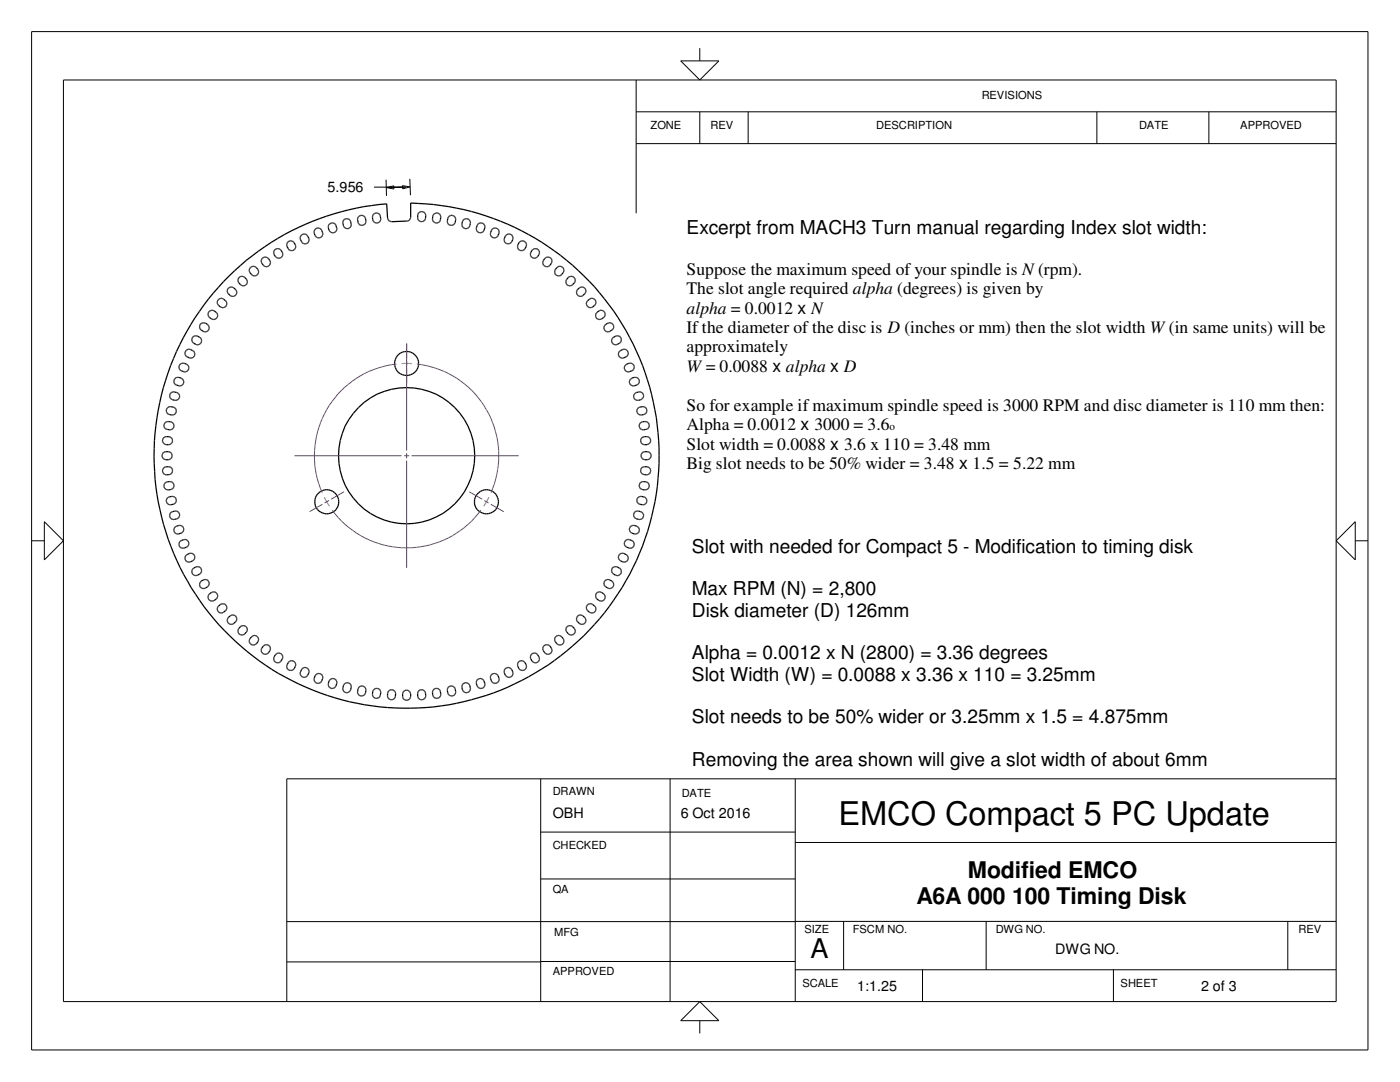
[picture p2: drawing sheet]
<svg xmlns="http://www.w3.org/2000/svg" width="279mm" height="216mm" viewBox="0 0 279 216" stroke-linecap="round" stroke-linejoin="round" font-family="sans-serif">
<g fill="none" stroke="#000" stroke-width=".25">
<path d="M43.5 59.9a.74 .74 0 0 1 1.2-.2 .96 .96 0 0 1 .5 1.2l-.2 .3-.4 .2a1.19 1.19 0 0 1-1-.6l-.3-.4zM45.4 58.3h.1M45.4 58.4h.1M45.5 57.6l.5-.3a1.07 1.07 0 0 1 1 .5 .78 .78 0 0 1 .1 1.1 .78 .78 0 0 1-1.1 .1l-.6-.7zM46.1 59.1h.1M46.7 59.1h.1M47.6 55.5l.7-.4 .4 .1 .7 .9-.2 .6-.5 .3-.7-.2-.5-.7zM47.6 55.5h.1M49.3 55.9v.1M49.9 53.5l.6-.4 .6 .2a1.19 1.19 0 0 1 .5 1.1l-.5 .6h-.6l-.7-.8-.1-.4zM51.5 53.9l.1 .1M52.4 51.5l.3-.2h.4l.5 .3 .2 .3a.81 .81 0 0 1-.5 1.3 .98 .98 0 0 1-1-.6l-.2-.6z"/>
<path d="M54.7 50v.1M54.7 50.7v.1M54.7 50l.4-.3a.89 .89 0 0 1 1.2 .7l.1 .7-.4 .4h-.5l-.6-.3a.99 .99 0 0 1-.2-1.2zM57.3 48.4a.8 .8 0 0 1 1.4 .1l.2 .4a.82 .82 0 0 1-.5 1.1h-.4l-.4-.2-.4-.7zM59 49.4v.1M59.9 47.7v.1M60.2 46.9v-.1a.82 .82 0 0 1 1.2 .3l.2 .5a.79 .79 0 0 1-.5 1h-.6l-.3-.3-.3-.7v-.4zM60.9 46.7h.1M61 46.8h.1M61.2 48.6h.1M61.6 48.3h.1M62.9 45.7l.8-.2 .4 .4a.89 .89 0 0 1-.1 1.5h-.8a1.32 1.32 0 0 1-.5-1.3z"/>
<path d="M63 45.6h.1M64.4 46.9h.1M64.4 46.5v.1M65.6 44.8l.4-.3h.5l.3 .2 .3 .3a.9 .9 0 0 1-.3 1.4h-.6l-.5-.3-.2-.6zM66.7 44.6h.1M68.5 44h.1M68.8 43.7l-.3 .3M68.9 43.7l.5-.1 .4 .3a1.37 1.37 0 0 1 .2 1.3 .78 .78 0 0 1-.8 .4 .78 .78 0 0 1-.7-.6l-.1-.4 .1-.6M68.9 43.7h-.1M69.6 43.7h.1M70.1 45v.1M71.5 43.3a.8 .8 0 0 1 1.1-.2 1.28 1.28 0 0 1 .4 1.3l-.2 .3-.4 .3-.6-.2-.3-.4-.2-.6z"/>
<path d="M74.4 43v.1M74.5 42.9h-.1M74.7 42.6l-.2 .3M74.8 42.6h-.1M74.8 42.6l.5-.1 .3 .1a1.3 1.3 0 0 1 .4 1.2l-.1 .1a.81 .81 0 0 1-.6 .6 .81 .81 0 0 1-.8-.4l-.2-.7 .1-.5M74.9 44.4h.1M75.8 42.9h.1M75.9 44v.1M77.6 44l-.3-.5-.1-2.8a50.4 50.4 0 0 0-39.1 76.5 50.4 50.4 0 0 0 86 0 50.4 50.4 0 0 0-39.1-76.5l-3-.2v2.9l-.2 .4-.4 .3M77.6 44l.5 .2 3.3-.1M77.6 44h.1M81.4 44.1h.1"/>
<path d="M81.6 44h.1M83.4 42.7v.1M83.8 42.3h.1M83.9 42.2h.1M84.5 42.3l-.4-.1-.6 .3-.1 .4v.7a.8 .8 0 0 0 .7 .6 .8 .8 0 0 0 .8-.5M84.5 42.3h.1M84.5 42.3l.5 .5-.1 .9M84.9 43.7h.1M86.4 42.9v.2a1.09 1.09 0 0 0 .2 1.2l.1 .1a.8 .8 0 0 0 1.1-.2l.2-.8-.1-.5M86.5 42.9h-.1M86.7 42.6l-.2 .3M86.8 42.6l.5-.1 .5 .4"/>
<path d="M86.8 42.6h-.1M86.8 44.4h.1M87.8 42.9h.1M87.9 43.9l-.1 .1M89.3 44.4v.1M89.4 43.4v.1M89.6 43.1l.4-.1 .5 .1a.88 .88 0 0 1 .3 1.3l-.1 .3-.4 .2a.87 .87 0 0 1-.9-.3 .87 .87 0 0 1 0-1zM89.7 44.9h.1M89.7 43.1h.1M90.8 43.4h.1M92.5 43.9l.4-.3 .6 .2a.7 .7 0 0 1 .4 .8l-.1 .4a.81 .81 0 0 1-.8 .6 .81 .81 0 0 1-.8-.6l.1-.8zM93.9 44.2v.1"/>
<path d="M95.2 44.9v.1M95.3 44.8a.81 .81 0 0 1 1.4 .1l.1 .6-.2 .5-.2 .3-.7 .1-.4-.2-.2-.3zM98.2 45.8l.4-.3h.5l.5 .5v.6l-.5 .8-.7 .1-.5-.5v-.5zM99.6 46.1h.1M101 46.9l.4-.2a.84 .84 0 0 1 .9 .5l.1 .5-.4 .7-.4 .2h-.4l-.3-.1-.3-.5v-.4zM101.1 48.6h.1M101.8 46.7h.1M103.3 48.9h.1M103.4 49.6h.1M103.6 48.3l.2-.1a.82 .82 0 0 1 1 .1 .82 .82 0 0 1 .2 .9 .89 .89 0 0 1-1.4 .6l-.3-.3a1.12 1.12 0 0 1 .3-1.2zM103.8 50h.1M104.1 48.1h.1"/>
<path d="M104.4 49.9h.1M105 49.1h.1M106.2 50l.4-.4h.5l.3 .1 .2 .5a1.08 1.08 0 0 1-.5 1.2l-.7 .1a.85 .85 0 0 1-.4-1.2zM108.7 51.6a.8 .8 0 0 1 1.1-.2 .85 .85 0 0 1 0 1.5l-.5 .3h-.5l-.3-.3-.2-.6zM109.1 51.4h.1M110.1 51.8h.1M110.1 52.3v.1M110.7 53.9v.1M111.1 53.4a.8 .8 0 0 1 .8-.3 .8 .8 0 0 1 .6 .6 1.15 1.15 0 0 1-.6 1.2l-.6 .1-.5-.3a.92 .92 0 0 1 .3-1.3zM111.2 55h.1M113 55.9v.1M113.4 55.4a.83 .83 0 0 1 .9-.2 .83 .83 0 0 1 .5 .8l-.1 .4-.7 .6h-.6l-.4-.4a1.01 1.01 0 0 1 .4-1.2z"/>
<path d="M114.4 55.2h.1M114.7 56.3h.1M114.8 56.1v.1M115.1 57.9l.6-.5a.81 .81 0 0 1 1.1 .3l.1 .7-.9 .7a.88 .88 0 0 1-.9-.4zM115.8 57.3h.1M34 78.6l-.1 .1M34 78.5a1.08 1.08 0 0 1 1.5-.1 .78 .78 0 0 1 .3 .9 .78 .78 0 0 1-.6 .6l-.8-.1-.4-.3-.1-.3zM34.2 78.3h.1M34.8 76.4v.1M35 75.5l.3-.2h.4l.7 .3 .3 .4-.2 .7-.3 .3h-.5l-.8-.4-.2-.3v-.4zM35.9 72.8l.3-.3h.5l.6 .2 .3 .4-.1 .8a.97 .97 0 0 1-1.3 .1l-.5-.6zM36.3 72.5h.1"/>
<path d="M36.7 74.2h.1M37 70.2l.4-.5h.4l.8 .4 .3 .3-.1 .7-.6 .4-.9-.3-.3-.3M37 70.2v.1M37 70.7h.1M37 70.3v.5M37 70.8v.1M37.1 74.2h.1M37.8 71.4h.1M37.9 69.7h.1M38.4 67.4l.4-.3a1.25 1.25 0 0 1 1.3 .5l.1 .6-.1 .3-.4 .2-.5 .1-.8-.6-.1-.5zM39.9 64.8l.3-.3 .4-.1 .8 .3 .3 .4a.89 .89 0 0 1-.3 1l-.3 .1-.5-.1a.95 .95 0 0 1-.8-1.1zM41.6 63h.1"/>
<path d="M41.6 62.3v.1M41.7 62.2l.4-.3 .6 .1a.94 .94 0 0 1 .7 1.2l-.1 .1a.79 .79 0 0 1-1.1 .3 .91 .91 0 0 1-.5-1.4zM42 62h.1M42.8 63.7h.1M43.4 62.7h.1M44.2 61.3h.1M45.2 60.2h.1M117.2 60.1l.7-.5a.79 .79 0 0 1 1 .4l-.1 .7a1.04 1.04 0 0 1-1.4 .6l-.4-.6zM117.6 61.3h.1M118.2 61.3h-.1M118.9 60.1h.1M118.9 63.2v.1"/>
<path d="M118.9 62.7h.1M120.5 65.5l.1 .1M120.6 65.2h.1M120.7 62.5v.6l-.6 .5a.8 .8 0 0 1-1.2-.3M120.7 62.4l-.4-.4h-.7l-.7 .6v.6M120.7 62.4v.1M120.8 64.8l.9-.4 .5 .2 .3 .4a1 1 0 0 1-.7 1.1 .8 .8 0 0 1-1.1-.2 .8 .8 0 0 1 .1-1.1zM121 66.2h.1M121.6 66.2h.1M121.6 64.4h.1M122.1 68.2h.1M122.1 67.6v.1"/>
<path d="M122.3 67.4a.94 .94 0 0 1 1.7 .1l-.1 .8-.8 .5h-.4a.86 .86 0 0 1-.4-1.4zM122.9 67.1h.1M123.6 70.2a1.04 1.04 0 0 1 1.7-.1l.1 .3-.1 .4-.2 .4-.6 .2a.75 .75 0 0 1-1.1-.6zM123.6 67.1h.1M124 71.4h.1M124.4 69.7h.1M124.7 73.7h.1M124.8 72.9a1.42 1.42 0 0 1 1.3-.4 .8 .8 0 0 1 .5 .8 .8 .8 0 0 1-.5 .7l-.6 .2a.84 .84 0 0 1-.9-.6zM124.8 69.7h.1M125.2 74.2h.1M125.3 70.2v.1M125.6 76h.1"/>
<path d="M125.6 76.4v.1M125.7 75.9h.1M125.7 76.5v.1M125.7 75.8l.5-.4 .8-.1 .3 .2 .3 .4a.96 .96 0 0 1-.5 .9l-1 .2a.82 .82 0 0 1-.4-1.2zM126.2 77h.1M126.5 78.8v.1M126.5 79.3h.1M126.5 73.4v.1M126.6 78.6a1.3 1.3 0 0 1 1.2-.4 .81 .81 0 0 1 .6 .8 .81 .81 0 0 1-.6 .8 .91 .91 0 0 1-1.3-.3l-.1-.5zM128.4 78.7v.1M32.4 91.1v.1M32.5 90.5l.4-.3 .8-.1 .5 .4 .1 .6-.1 .3-.4 .3h-.7a.86 .86 0 0 1-.6-1.2z"/>
<path d="M32.5 87.7h.1M32.5 93.7v.1M32.5 93.8v.5M32.5 93.7l.2-.4 .4-.2 1 .2 .3 .3v.5l-.4 .6M32.5 93.6h.1M32.5 94.3h.1M32.6 87.5l.5-.4h.6l.6 .4 .1 .7-.1 .2-.3 .3h-.8a.85 .85 0 0 1-.6-1.2zM32.6 94.3l.5 .4h.8M32.8 84.6v.1M32.8 85.2h.1M32.8 96.6v.1M32.8 97.2h.1"/>
<path d="M32.8 84.5l-.1 .6 .4 .5M32.8 96.6l-.1 .5 .4 .5M32.9 84.5h-.1M32.9 96.5l-.1 .1M33 93.2h-.1M33.1 84.2l-.2 .3M33.1 85.6h.1M33.1 96.3l-.2 .2M33.1 97.6v.1M33.1 84.2h1.1a.81 .81 0 0 1 .5 1l-.3 .4-.4 .2-.9-.2M33.1 84.2h.1M33.1 96.2a1.09 1.09 0 0 1 1.4 .2 .85 .85 0 0 1-.5 1.3h-.9"/>
<path d="M33.1 96.2v.1M33.2 81.7h.1M33.2 96.2h.1M33.4 99.4a1.32 1.32 0 0 1 1.5-.1 .79 .79 0 0 1 .1 1.1l-.5 .2a.89 .89 0 0 1-1.2-.3l-.1-.5zM33.4 81.4a1.06 1.06 0 0 1 1.1-.2l.6 .5v.6a.89 .89 0 0 1-1.3 .4l-.5-.4a.7 .7 0 0 1 .1-.9zM33.7 99.2h.1M33.8 81.2h-.1M33.9 94.7h.1M34.2 97.6v.1M34.3 90.6h.1M34.4 87.6h.1M34.7 84.7h.1"/>
<path d="M34.7 96.6h.1M34.7 97.2h.1M34.7 99.1h.1M35.1 99.6h.1M127.2 82.3h.1M127.3 99.4a1.09 1.09 0 0 1 1.4-.2l.3 .4v.6a.83 .83 0 0 1-1.2 .4 .81 .81 0 0 1-.5-1.2zM127.3 81.5l.3-.3h.9l.5 .4 .1 .5a1.13 1.13 0 0 1-1.4 .7 .76 .76 0 0 1-.4-1.3zM127.6 99.1h.1M127.7 85.3v.1M127.7 96.5h.1M127.7 84.5l.6-.3a.98 .98 0 0 1 1.1 .2l.2 .6-.3 .5a1.55 1.55 0 0 1-1.5 .1l-.2-.6zM127.7 96.4l.4-.3h.4l.6 .1 .3 .2a.83 .83 0 0 1 0 1.1l-.2 .1a1.18 1.18 0 0 1-1.4-.1l-.2-.6z"/>
<path d="M127.9 88.1v.1M127.9 94.1v.1M128 85.7h.1M128 97.6h.1M128.1 93.3l.3-.2h.8a.77 .77 0 0 1 .6 1.1l-.3 .4-.3 .1a1.33 1.33 0 0 1-1.2-.3l-.2-.6zM128.1 87.3l1.1-.2 .3 .1 .3 .5v.4l-.4 .5h-1.1a.79 .79 0 0 1-.2-1.3zM128.1 97.7h.1M128.1 85.7h.1M128.2 90.3a1.21 1.21 0 0 1 1.2-.1 .8 .8 0 0 1 .6 .8 .8 .8 0 0 1-.8 .7h-.5a.81 .81 0 0 1-.7-.5 .81 .81 0 0 1 .2-.9zM128.4 90.2h.1M128.4 88.7h.1M128.5 90.2h.1"/>
<path d="M128.6 81.2h.1M128.7 82.6h.1M129 82.2v.1M129.2 88.7h-.1M129.4 93.2h.1M129.5 96.5v.1M129.5 90.2h.1M129.5 84.6v.1M129.5 97.2h.1M34.1 102.3a1.37 1.37 0 0 1 1.4-.2 .82 .82 0 0 1 .3 .8 .82 .82 0 0 1-.6 .6l-.6 .2-.6-.3-.1-.7zM34.4 102.1l-.1 .1M35.1 105.1l.7-.3 .4 .1a.78 .78 0 0 1 .3 1.1l-.4 .4a.9 .9 0 0 1-1.3-.3l-.1-.6z"/>
<path d="M35.1 100.1v.1M35.8 109h.1M35.9 108l.8-.3a.79 .79 0 0 1 .9 .4 .79 .79 0 0 1-.2 1l-.7 .3-.6-.1-.4-.5v-.4zM36.3 109.3v.1M36.6 105.3v.1M36.6 105.9h.1M37 111.6h.1M37.1 110.8l.7-.4h.5l.4 .3 .2 .3-.1 .5-.7 .6a.83 .83 0 0 1-.9-.2 .83 .83 0 0 1-.2-.8zM37.4 112.1h.1M37.6 108.2h.1M37.6 108.7v.1M38.3 113.8v.1"/>
<path d="M38.5 113.5a1.02 1.02 0 0 1 1.5-.1l.2 .2a.9 .9 0 0 1-.8 1.2 .81 .81 0 0 1-1-.3 .81 .81 0 0 1 .1-1zM39.1 113.1h.1M39.3 114.8h.1M39.8 113.2h.1M40 116.2l.5-.5a.83 .83 0 0 1 1.2 .5 1.05 1.05 0 0 1-.8 1.2h-.5l-.5-.3-.1-.7zM40.1 114.2v.1M40.2 113.5v.1M41.6 118.8v.1M41.7 118.6l.6-.4h.7a.74 .74 0 0 1 .4 .9l-.1 .2a1.08 1.08 0 0 1-1.6 .4l-.2-.3zM42 119.9h.1M42.5 119.9h.1M118.9 119.2h.1"/>
<path d="M119 118.4a1.03 1.03 0 0 1 1.6 .2l.1 .1a.82 .82 0 0 1-.4 1.2l-.7-.1a1 1 0 0 1-.7-1.2zM119.3 118.2h.1M119.9 118.2h.1M120.5 116.5l.1 .1M120.6 116.2h.1M120.6 116.1h.1M120.6 116.8h.1M120.6 116.1a1.09 1.09 0 0 0 1.3 1.3M120.6 116.1a.79 .79 0 0 1 1.2-.4l.4 .3 .3 .5-.1 .5-.4 .4M120.7 119.4h.1M121.4 117.4h.1M121.9 117.4h.1"/>
<path d="M123.4 114.8h.1M123.6 110.7l.4-.3h.4l.5 .3a.8 .8 0 0 1 .4 1 .8 .8 0 0 1-1.1 .4l-.5-.3-.3-.3v-.6zM123.6 113.4l-.5-.3h-.5a.82 .82 0 0 0-.5 .7 .82 .82 0 0 0 .4 .8l.4 .2a.72 .72 0 0 0 1-.4M123.6 113.4h.1M123.7 113.4l.3 .4v.6M124 114.4h-.1M124.8 107.9l.3-.2h.5l.7 .3 .3 .5-.1 .5-.4 .3h-.6l-.4-.1a.78 .78 0 0 1-.3-1.3zM125.3 111v.1M125.3 111.6h.1M125.6 109.3v.1M126.1 106.4h.1M126.4 104.8a.82 .82 0 0 0-.8 .7 .82 .82 0 0 0 .5 .9"/>
<path d="M126.4 104.8h.1M126.4 104.8l.9 .4 .3 .4v.4a.9 .9 0 0 1-1.4 .4M126.5 103h.1M126.7 102.2a1.03 1.03 0 0 1 1.5 .1 .72 .72 0 0 1 .1 1l-.6 .4-.7-.2a.81 .81 0 0 1-.5-1.1zM127 106.5h.1M128 102.2h.1M128.4 103.1h.1M128.6 100.7h.1M43.6 121a.99 .99 0 0 1 1.4-.4l.2 .3a.96 .96 0 0 1-.5 1.2l-.8 .2a.82 .82 0 0 1-.3-1.3zM44.2 120.5h.1M45.2 121.6v.1M45.4 123.6h.1"/>
<path d="M45.4 123.4v.1M45.5 124.2h.1M45.6 123.2a1.18 1.18 0 0 1 1.1-.4l.5 .4v.5l-.6 .8-.6 .1-.5-.3-.2-.6zM46.1 122.8h.1M46.4 124.5h.1M46.5 124.5h.1M47.5 125.6h.1M48 125l.3-.2 .7 .2a.72 .72 0 0 1 .2 1.1l-.4 .5-.4 .1h-.4l-.4-.4a.96 .96 0 0 1 .4-1.3zM48.7 126.6h.1M49.3 125.9v.1M49.3 125.8v.1M49.8 128.1v.1"/>
<path d="M49.9 127.4l.4-.4a.8 .8 0 0 1 1.1 0 .8 .8 0 0 1 0 1.1l-.4 .5-.8 .1a.8 .8 0 0 1-.3-1.2zM50.3 128.7h.1M50.8 128.7h.1M51.6 127.3v.1M51.6 127.9h-.1M52.1 129.8h.1M52.2 129.4v.1M52.5 128.9l.3-.2h.8l.4 .6-.2 .6a.88 .88 0 0 1-.7 .6 .88 .88 0 0 1-.9-.4v-.6zM52.7 130.5h.1M53 128.7h-.1M53.3 130.5h.1M54.7 131.4h-.1"/>
<path d="M55 130.6a.82 .82 0 0 1 1.2 0l.2 .3-.1 .6a1 1 0 0 1-1.1 .7l-.4-.2-.2-.5zM55.3 130.4h.1M55.4 130.3h.1M55.8 130.3h.1M57.3 132.7h.1M57.6 132.1a.83 .83 0 0 1 .8-.2 .83 .83 0 0 1 .6 .6 1.03 1.03 0 0 1-.4 1 1.03 1.03 0 0 1-1.2 .1 .95 .95 0 0 1 .1-1.4zM57.7 133.7h.1M58 131.9h.1M58.4 133.7h.1M59 132.8v.1M59.9 134.2h.1M60.2 133.5a.81 .81 0 0 1 .9-.3 .81 .81 0 0 1 .6 .7l-.3 .8a.8 .8 0 0 1-.8 .5 .8 .8 0 0 1-.7-.7z"/>
<path d="M61.2 133.3h.1M63.1 134.5a.82 .82 0 0 1 1 0 .82 .82 0 0 1 .3 .9l-.2 .4a.81 .81 0 0 1-.8 .6 .81 .81 0 0 1-.7-.6v-.5zM63.8 136.3h.1M63.9 134.5h.1M65.6 136.9v.1M66 135.5l.7-.1 .5 .5a1.17 1.17 0 0 1-.5 1.3l-.6 .2-.4-.3a1.28 1.28 0 0 1 .3-1.6zM66.1 135.5h.1M67.2 136h.1M68.7 136.6a.78 .78 0 0 1 1-.3 .78 .78 0 0 1 .4 .9l-.2 .6a.84 .84 0 0 1-1.2 .2 .84 .84 0 0 1-.2-1.2zM68.8 138.1h.1M69 138.2h.1M69 136.3h.1"/>
<path d="M69.4 138.2h.1M69.5 136.3h.1M71.6 137.2a.81 .81 0 0 1 .8-.3 .81 .81 0 0 1 .6 .6 1.03 1.03 0 0 1-.9 1.4 .85 .85 0 0 1-.7-1zM72.4 138.8h.1M72.5 136.9h.1M72.9 138.4v.1M74.7 137.5l.2-.1a.93 .93 0 0 1 1 .4 .93 .93 0 0 1-.1 1.1 .78 .78 0 0 1-.8 .5 .78 .78 0 0 1-.7-.7l.1-.7zM74.8 139.3h.1M75.6 137.5h.1M75.9 137.8h.1M75.9 137.9v.1M77.4 139.2h.1"/>
<path d="M77.5 137.9a.82 .82 0 0 1 1.4 .2 1.11 1.11 0 0 1-.4 1.4l-.6 .1-.4-.3-.2-.9zM78.4 137.7h.1M78.5 137.7h.1M78.9 138.2l.1 .1M80.4 138.1v.1M80.4 139.3h.1M80.5 138a.84 .84 0 0 1 .9-.2 .84 .84 0 0 1 .6 .7v.5a.82 .82 0 0 1-.8 .7 .82 .82 0 0 1-.9-.6zM80.8 139.7h.1M83.4 138.1h.1M83.6 137.8a.8 .8 0 0 1 .8-.1 .8 .8 0 0 1 .5 .7 .9 .9 0 0 1-.5 1.2h-.5l-.5-.4v-1zM84.9 139.1h.1M86.6 137.5a1.01 1.01 0 0 1 1.2 .3 1.01 1.01 0 0 1 .1 1.1 .81 .81 0 0 1-.9 .4 .81 .81 0 0 1-.6-.7l-.1-.6z"/>
<path d="M86.7 137.5h.1M86.7 139.2h.1M87.3 139.3h.1M87.5 137.5h.1M87.8 137.8h.1M89.6 137a.78 .78 0 0 1 1.2 .5l.1 .8a.8 .8 0 0 1-.8 .6 .8 .8 0 0 1-.7-.7 .94 .94 0 0 1 .2-1.2zM89.8 138.8h.1M90.4 138.8h.1M92.4 137.8h.1M93.2 136.3h.1M93.4 138.1h.1M93.8 137.7v.1"/>
<path d="M93.9 137.6l-.2-.8a.81 .81 0 0 0-1-.5l-.3 .2a1.18 1.18 0 0 0 .2 1.5l.3 .2 .5-.1M93.9 137.6l-.4 .5M93.9 137.6h.1M95 136.2h.1M96.6 135.9a.82 .82 0 0 0-.9-.5 .82 .82 0 0 0-.7 .8M96.6 135.9a.85 .85 0 0 1 .1 1 .85 .85 0 0 1-.9 .4l-.6-.4-.2-.7M96.6 135.9h.1M96.7 136.8v.1M97.9 134.9h.1M98.2 134.5l.4-.1 .4 .1a1.17 1.17 0 0 1 .6 1.2v.1a.81 .81 0 0 1-1.1 .5l-.3-.2a1.4 1.4 0 0 1-.2-1.3zM99.1 136.3h.1M99.6 135.3v.1"/>
<path d="M100.8 133.5a.85 .85 0 0 1 1.4 .1l.2 1a.83 .83 0 0 1-.8 .5 .83 .83 0 0 1-.8-.4l-.2-.5zM101.2 133.2h.1M101.3 135.1h.1M103.4 132.2l.4-.3h.6l.6 .9a.78 .78 0 0 1-.5 1l-.7-.1-.3-.3-.2-.6zM104.6 133.7h.1M106 130.6a.82 .82 0 0 1 1.2 0h.1a1.01 1.01 0 0 1 .3 1.2l-.6 .4h-.4l-.3-.2-.5-.9zM106.3 130.4h.1M106.4 130.3h.1M106.8 130.3h.1M107.6 131.7h.1M108.4 129.7h.1M108.6 128.8l.2-.1a.92 .92 0 0 1 1.2 .6l.2 .3-.1 .5a.74 .74 0 0 1-.9 .4l-.3-.1a1.17 1.17 0 0 1-.5-1.2z"/>
<path d="M109.4 128.7h.1M110.8 127.1l.6-.3 .7 .3 .4 .6v.6l-.4 .3a.96 .96 0 0 1-1.3-.6l-.1-.6zM112 128.7h.1M113.1 125.1l.4-.3h.5l.6 .5a.85 .85 0 0 1-.4 1.4 1.07 1.07 0 0 1-1.1-.6l-.2-.3zM113.5 126.6h.1M114.3 126.7h.1M115.3 122.9l.3-.2 .6 .1 .6 .6a.75 .75 0 0 1-.2 1l-.3 .2-.4-.1-.8-.5v-.7zM116.4 124.5h.1M116.9 124v.1M117.3 120.7l.3-.2 .7 .1a1.02 1.02 0 0 1 .6 1.1l-.2 .4-.4 .2a1.19 1.19 0 0 1-1.1-.5l-.2-.6z"/>
<circle cx="81.1" cy="72.5" r="2.39"/>
<circle cx="81.1" cy="90.9" r="13.6"/>
<circle cx="65.2" cy="100.1" r="2.39"/>
<circle cx="97.1" cy="100.1" r="2.41"/>
</g>
<g fill="none" stroke="#000" stroke-width=".2">
<path d="M6.3 6.3h266.7v203.2h-266.7zM12.7 16h254v183.9h-254zM127 16v26.5M135.8 12.1h7.7l-3.8 3.9zM139.7 9.6v2.5M74.6 37.3h6.4l-3.9 .1M77 35.9l.1 3.2M77.1 37.4l1.5-.3v.6zM80.3 37l1.5 .3-1.5 .4zM80.3 37.3l-1.7 .1M81.8 35.7l.1 3.2M127 22.3h139.7"/>
<path d="M127 28.7h139.7M139.7 22.3v6.4M149.3 22.3v6.4M218.9 22.3v6.4M241.3 22.3v6.4M6.3 107.9h2.5M8.8 104.1l3.9 3.8-3.9 3.8zM270.5 107.9h2.5M270.5 104.1v7.6l-3.8-3.8zM107.9 155.4v44.5M133.7 155.4v44.5M158.7 155.4v44.5"/>
<path d="M266.7 155.4h-209.5v44.5M107.9 166h50.8M107.9 175.4h50.8M158.7 168.1h108M57.2 191.9h50.7M57.2 183.9h101.5M107.9 191.9h50.8M139.7 199.9l3.8 3.8h-7.7zM158.7 193.5h108M158.7 183.9h108M168.4 183.9v9.6M184.1 193.5v6.4"/>
<path d="M196.8 183.9v9.6M222.2 193.5v6.4M257 183.9v9.6M139.7 203.7v2.5"/>
</g>
<g fill="none" stroke="#801196" stroke-width=".2">
<path d="M79.1 72.6a18.4 18.4 0 0 0-14.8 25.7M80.1 72.6h2.1M81.2 68.5v21.4M83.2 72.6a18.4 18.4 0 0 1 14.8 25.7M58.8 90.9h21.3M64.7 99.2l.9 1.5M65 99.8h.1M65.7 99.9l-.9 .5M68.7 98.1l-2.6 1.5M80.6 90.9h1.1M81.2 90.4v1M81.2 91.9v21.4"/>
<path d="M82.1 90.9h21.4M93.6 98.1l2.6 1.5M96.6 99.9l.9 .5M97.6 99.2l-1 1.8M64.3 100.6l-2.5 1.5M65.2 100.1h.1M65.6 100.7v.1M65.6 100.8l.1 .2M65.7 100.8v.1M66.3 101.8a18.4 18.4 0 0 0 29.7 0M97.1 100.1v.1M98 100.6l2.5 1.5"/>
</g>
<text font-size="6.5" x="167.3" y="164.6">EMCO Compact 5 PC Update</text>
<text font-size="5.4" x="161.8" y="191.2">A</text>
<g font-size="4.6">
<text x="193.2" y="175.3">Modified EMCO</text>
<text x="182.9" y="180.4">A6A 000 100 Timing Disk</text>
</g>
<g font-size="3.8">
<text x="137" y="46.6">Excerpt from MACH3 Turn manual regarding Index slot width:</text>
<text x="138.1" y="110.3">Slot with needed for Compact 5 - Modification to timing disk</text>
<text x="138.1" y="118.8">Max RPM (N) = 2,800</text>
<text x="138.1" y="123.1">Disk diameter (D) 126mm</text>
<text x="138.1" y="131.6">Alpha = 0.0012 x N (2800) = 3.36 degrees</text>
<text x="138.1" y="135.8">Slot Width (W) = 0.0088 x 3.36 x 110 = 3.25mm</text>
<text x="138.1" y="144.4">Slot needs to be 50% wider or 3.25mm x 1.5 = 4.875mm</text>
<text x="138.1" y="152.8">Removing the area shown will give a slot width of about 6mm</text>
</g>
<g font-size="3.5">
<text x="137" y="54.8">Suppose the maximum speed of your spindle is N(rpm).</text>
<text x="137" y="58.7">The slot angle required alpha (degrees) is given by</text>
<text x="137" y="62.6">alpha = 0.0012 x N</text>
<text x="137" y="70.3">approximately</text>
<text x="137" y="66.5">If the diameter of the disc is D (inches or mm) then the slot width W (in same units) will be</text>
<text x="137" y="74.2">W = 0.0088 x alpha x D</text>
<text x="137" y="81.9">So for example if maximum spindle speed is 3000 RPM and disc diameter is 110 mm then:</text>
<text x="137" y="89.8">Slot width = 0.0088 x 3.6 x 110 = 3.48 mm</text>
<text x="137" y="85.9">Alpha = 0.0012 x 3000 = 3.6</text>
<text x="137" y="93.6">Big slot needs to be 50% wider = 3.48 x 1.5 = 5.22 mm</text>
</g>
<g font-size="2.9">
<text x="65.4" y="38.3">5.956</text>
<text x="110.3" y="163.3">OBH</text>
<text x="135.8" y="163.2">6 Oct 2016</text>
<text x="210.6" y="190.3">DWG NO.</text>
<text x="171.1" y="197.7">1:1.25</text>
<text x="239.7" y="197.7">2 of 3</text>
</g>
<g font-size="2.2">
<text x="195.9" y="19.7">REVISIONS</text>
<text x="129.8" y="25.8">ZONE</text>
<text x="141.8" y="25.8">REV</text>
<text x="174.9" y="25.8">DESCRIPTION</text>
<text x="227.3" y="25.8">DATE</text>
<text x="247.5" y="25.8">APPROVED</text>
<text x="177.5" y="85.9">o</text>
<text x="110.3" y="158.7">DRAWN</text>
<text x="136.1" y="159">DATE</text>
<text x="110.3" y="169.4">CHECKED</text>
<text x="110.3" y="178.3">QA</text>
<text x="110.6" y="186.8">MFG</text>
<text x="160.5" y="186.2">SIZE</text>
<text x="170.2" y="186.2">FSCM NO.</text>
<text x="198.7" y="186.2">DWG NO.</text>
<text x="259.2" y="186.2">REV</text>
<text x="110.3" y="194.6">APPROVED</text>
<text x="160.1" y="197">SCALE</text>
<text x="223.6" y="197">SHEET</text>
</g>
</svg>
